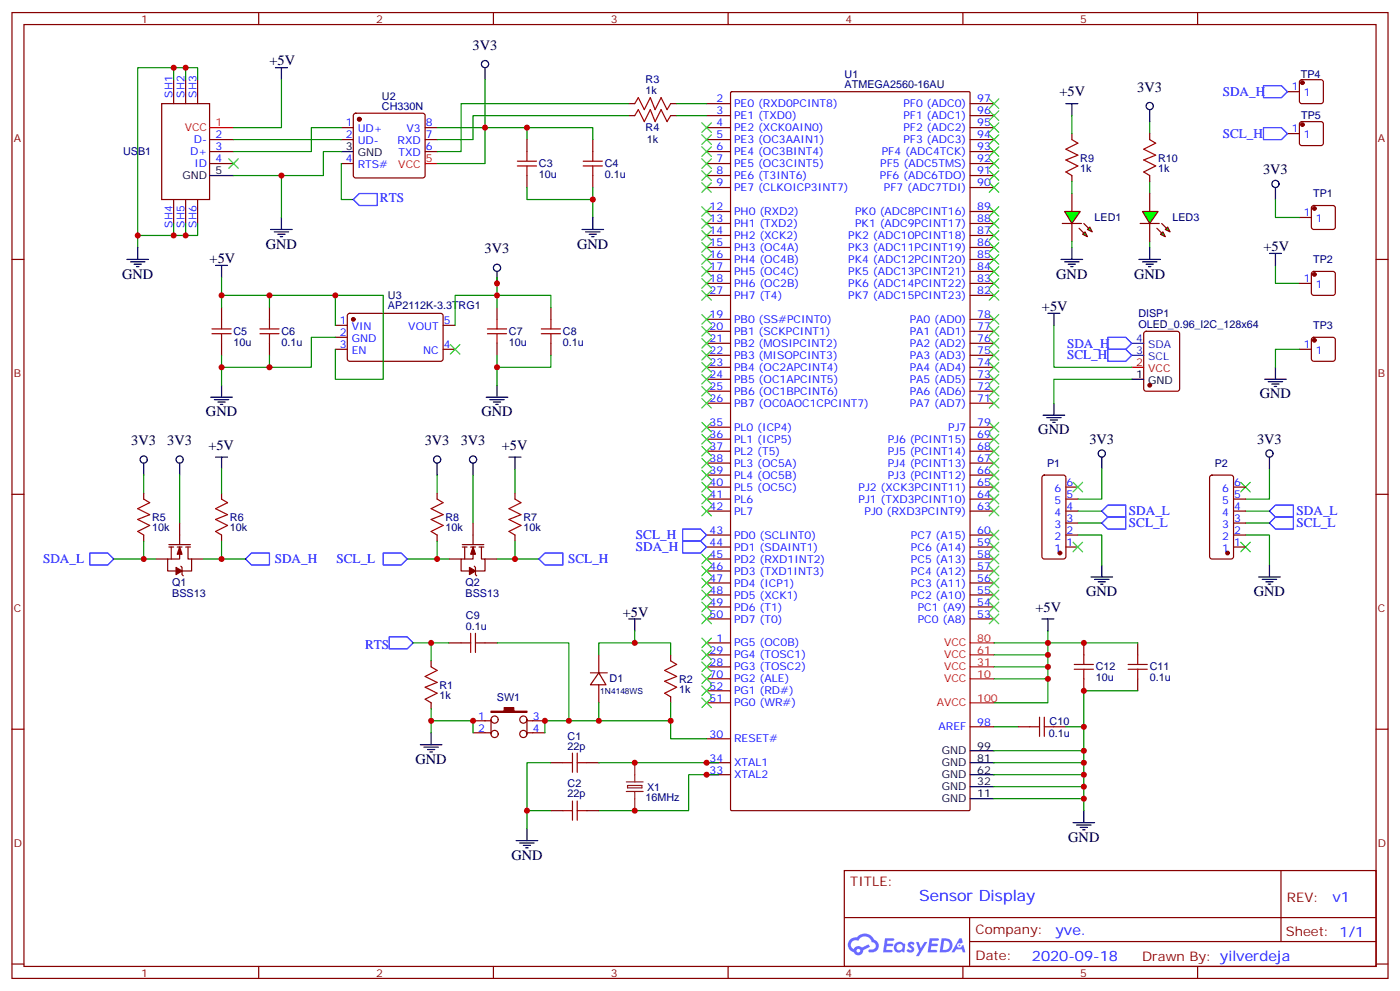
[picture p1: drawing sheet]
<svg xmlns="http://www.w3.org/2000/svg" width="412mm" height="292mm" viewBox="0 0 412 292" stroke-linecap="round" stroke-linejoin="round" font-family="sans-serif">
<g fill="none" stroke="#870000" stroke-width=".35">
<path d="M3.5 3.7h405.4v284.3h-405.4zM7.1 7.2h398.2v277.3h-398.2zM76.2 3.7v3.5M145.3 3.7v3.5M214.5 3.7v3.5M283.6 3.7v3.5M352.8 3.7v3.5M3.5 76.4h3.6M405.3 76.4h3.6M3.5 145.5h3.6M405.3 145.5h3.6M3.5 214.7h3.6"/>
<path d="M405.3 214.7h3.6M248.7 256.3h156.6v28.2h-156.6zM377.3 256.3v20.9M248.7 270.1h156.5M285.6 277.2h119.6M285.6 270.1v14.2M3.5 283.8h3.6M76.2 284.5v3.5M145.3 284.5v3.5M214.5 284.5v3.5M283.6 284.5v3.5M352.8 284.5v3.5"/>
<path d="M405.3 283.8h3.6"/>
</g>
<g fill="#5487ff">
<path d="M267.7 277.5a1.22 1.22 0 0 1 1.7 .2l-.4 .6a.47 .47 0 0 0-.3-.4 .47 .47 0 0 0-.5 .2l.1 .2a1.14 1.14 0 0 1 .8 1.8 1.14 1.14 0 0 1-1.9 0l-.2-.2 .5-.6 .7 .5a.29 .29 0 0 0 .3-.3 .29 .29 0 0 0-.2-.3 1.04 1.04 0 0 1-.6-1.7z"/>
<path d="M260.7 276.2h2.4l.3 .2-.2 .5-1.8 .1-.1 .8h1.5l.3 .4-.3 .4h-1.6l-.2 1.1h1.7l.2 .3-.2 .3-2.6 .1z"/>
<path d="M273.8 276.2h2.4l.3 .2-.1 .5-1.8 .1-.2 .8h1.6l.3 .4-.4 .4-1.6-.1-.1 1.1 1.7 .1 .2 .3-.2 .3-2.6 .1z"/>
<path d="M282.6 276.2h.7l.3 1.3-.6 .3a.69 .69 0 0 0-1 .3 .69 .69 0 0 0 .4 .9 .69 .69 0 0 0 .9-.6l.5-.2 .6 2.2h-.8l-.2-.9h-1.8l-.5 .9h-.8z"/>
<path d="M269.8 277.3h.8l.6 1.8 1.1-1.8h.9l-2.6 4.2h-.8l.9-1.5z"/>
<path d="M277.4 276.2l-.6 4.2h1.3a2.11 2.11 0 0 0 2.5-2.1 2.11 2.11 0 0 0-2.5-2.1zM278.1 277a1.39 1.39 0 0 1 1.7 1.4 1.39 1.39 0 0 1-1.8 1.2h-.3z"/>
<path d="M263.7 277.8a1.54 1.54 0 0 0-.1 2.2 1.54 1.54 0 0 0 2.2 .1l.6 .3 .3-2.3-.2-.3h-.4a1.49 1.49 0 0 0-2.4 0zM264 278.8a.94 .94 0 0 1 1.8 0 .94 .94 0 0 1-1.8 0z"/>
<path d="M250.4 276.6a2.18 2.18 0 0 0 1.1 3.7 1.44 1.44 0 0 0 1.6 .9 1.44 1.44 0 0 0 1.2-1.4l2-1.1-.5-.7-1.9 1a1.47 1.47 0 0 0-2.4 .4 1.39 1.39 0 0 1-.7-1.9 1.39 1.39 0 0 1 2-.5 2.12 2.12 0 0 1 2.2-1.3 2.12 2.12 0 0 1 1.9 1.7 1.14 1.14 0 0 1 1.1 1.4 1.14 1.14 0 0 1-1.7 .7 .43 .43 0 0 0-.5 .4 .43 .43 0 0 0 .4 .5 1.98 1.98 0 0 0 2.5-1.2 1.98 1.98 0 0 0-1.2-2.6 3.1 3.1 0 0 0-5.3-.6l-.9 .1zM252.3 279.9a.55 .55 0 0 1 1.1 0 .55 .55 0 0 1-1.1 0z"/>
<circle cx="282.6" cy="278.3" r=".26"/>
</g>
<g fill="none" stroke="#870000" stroke-width=".35">
<path d="M47.6 30.5h14.1v28.2h-14.1zM51.2 23.5v7M54.7 23.5v7M58.2 23.5v7M100.5 37.6h3.6M104.3 33.5l.5-.2h19.7l.5 .2 .2 .5v17.7l-.2 .5-.5 .2h-19.7l-.5-.2-.2-.5v-17.7zM125.2 37.6h3.6M208.1 34h7.1M208.1 37.6h7.1M208.1 30.5h7.1M215.3 27.2l.2-.2h69.9l.3 .2 .1 211.1-.2 .3-70.1 .1-.3-.2zM285.8 34h7"/>
<path d="M285.8 37.6h7M285.8 30.5h7M51.2 58.7v7.1M54.7 58.7v7.1M58.2 58.7v7.1M61.7 44.6h7.1M61.7 48.2h7.1M61.7 41.1h7.1M100.5 48.2h3.6M100.5 41.1h3.6M125.2 44.6h3.6M125.2 41.1h3.6"/>
<path d="M208.1 44.6h7.1M208.1 48.2h7.1M208.1 51.7h7.1M208.1 55.2h7.1M208.1 41.1h7.1M285.8 44.6h7M285.8 48.2h7M285.8 51.7h7M285.8 55.2h7M285.8 41.1h7M315.7 57v5.3M208.1 69.3h7.1"/>
<path d="M208.1 79.9h7.1M208.1 76.4h7.1M208.1 72.8h7.1M208.1 65.8h7.1M208.1 62.3h7.1M285.8 69.3h7M285.8 79.9h7M285.8 76.4h7M285.8 72.8h7M285.8 65.8h7M285.8 62.3h7M315.7 65.8v5.3"/>
<path d="M98.8 95.8h3.5M98.8 99.3h3.5M102.5 92.5l.5-.2h27.1l.4 .7v12.9l-.7 .5-27.1-.1-.4-.6v-12.7zM130.5 95.8h3.6M208.1 97.5h7.1M208.1 94h7.1M208.1 83.4h7.1M208.1 87h7.1M285.8 97.5h7M285.8 94h7M285.8 83.4h7M285.8 87h7"/>
<path d="M98.8 102.8h3.5M130.5 102.8h3.6M208.1 108.1h7.1M208.1 118.7h7.1M208.1 111.7h7.1M208.1 115.2h7.1M208.1 104.6h7.1M208.1 101.1h7.1M285.8 108.1h7M285.8 118.7h7M285.8 111.7h7M285.8 115.2h7"/>
<path d="M285.8 104.6h7M285.8 101.1h7M208.1 132.8h7.1M208.1 129.3h7.1M208.1 136.3h7.1M208.1 139.9h7.1M208.1 125.8h7.1M285.8 132.8h7M285.8 129.3h7M285.8 136.3h7M285.8 139.9h7M285.8 125.8h7"/>
<path d="M52.9 154v6.3M208.1 150.5h7.1M208.1 157.5h7.1M208.1 143.4h7.1M208.1 146.9h7.1M285.8 150.5h7M285.8 157.5h7M285.8 143.4h7M285.8 146.9h7M45.9 164.6h3.5M49.7 161h1.5M49.7 160.3h6.4"/>
<path d="M50.4 161v3.6M52.2 161h1.4M52.9 161v3.6h-3.5v3.5h2.5M53.3 166.7l.3 .3v2.2l.4 .3M54.7 161h1.4M55.4 161v3.6h1v3.5h-2.8M56.4 164.6h3.6M208.1 164.6h7.1M208.1 178.7h7.1M208.1 175.2h7.1M208.1 171.6h7.1M208.1 168.1h7.1"/>
<path d="M208.1 161h7.1M285.8 164.6h7M285.8 178.7h7M285.8 175.2h7M285.8 171.6h7M285.8 168.1h7M285.8 161h7M127 194.6v1.7M208.1 189.3h7.1M208.1 182.2h7.1M208.1 199.8h7.1M208.1 196.3h7.1"/>
<path d="M208.1 192.8h7.1M285.8 182.2h7M127 206.9v1.8M208.1 217.5h7.1M208.1 206.9h7.1M208.1 203.4h7.1M285.8 214h7M162.3 224.5h3.5M172.9 224.5h3.5M208.1 224.5h7.1M208.1 228.1h7.1"/>
</g>
<path d="M61.7 37.6h7.1M125.2 48.2h3.6M285.8 196.3h7M285.8 189.3h7M285.8 199.8h7M285.8 192.8h7M285.8 206.9h7" fill="none" stroke="#f00" stroke-width=".35"/>
<path d="M61.7 51.7h7.1M100.5 44.6h3.6M285.8 235.1h7M285.8 231.6h7M285.8 224.5h7M285.8 221h7M285.8 228.1h7" fill="none" stroke="#000" stroke-width=".35"/>
<g fill="#870000" stroke="#870000" stroke-width=".35">
<path d="M51.9 167l1.7 1.1-1.7 1.1z"/>
<path d="M52.9 161l.7 2.2h-1.4z"/>
<circle cx="105.8" cy="35.1" r=".53"/>
<circle cx="104.1" cy="94" r=".53"/>
</g>
<path d="M127 196.3l1.8 1.1-3.6 1.7 3.6 1.8-3.6 1.4 3.6 1.8-3.6 1.7 1.8 1.1M165.8 224.5h2.8M168.6 221.7v5.7M170 224.5h2.9M170 221.7v5.7" fill="none" stroke="#a10000" stroke-width=".35"/>
<g fill="#0f0" stroke="#870000" stroke-width=".35">
<path d="M319.6 68.3l.7 1.4-1.4-.7z"/>
<path d="M320.3 67.6l.7-.7 .7 1.4z"/>
</g>
<g fill="#870000" stroke="#870000" stroke-width=".35">
<path d="M317.9 67.2l1.4 1.4z"/>
<path d="M319.3 65.8l1.4 1.4z"/>
</g>
<path d="M312.9 65.8h5.7z" fill="#f00" stroke="#870000" stroke-width=".35"/>
<path d="M313.6 62.3h4.6l-2.5 3.5z" fill="#0f0" stroke="#870000" stroke-width=".35"/>
<g fill="none" stroke="#870000" stroke-width=".35">
<path d="M185.2 30.5h1.8M185.2 34h1.8M197.6 30.5h1.7M197.6 34h1.7M315.7 39.3v1.8M338.7 39.3v1.8M155.2 41.1v3.5M155.2 51.7v3.5M174.6 41.1v3.5M174.6 51.7v3.5M315.7 51.7v1.7M338.7 51.7v1.7"/>
<path d="M338.7 57v5.3M338.7 65.8v5.3M382.8 64h3.5M386.5 60.7l.5-.2h5.6l.5 .2 .2 .5v5.7l-.2 .5-.5 .2h-5.6l-.5-.3-.2-.4v-5.7zM65.3 90.5v3.5M79.4 90.5v3.5M146.4 90.5v3.5M162.3 90.5v3.5M65.3 101.1v3.5M79.4 101.1v3.5M146.4 101.1v3.5M162.3 101.1v3.5"/>
<path d="M42.3 145.2v1.7M42.3 157.5v1.8M65.3 145.2v1.7M65.3 157.5v1.8M128.8 145.2v1.7M128.8 157.5v1.8M139.3 154v6.3M151.7 145.2v1.7M151.7 157.5v1.8M132.3 164.6h3.5M136.2 160.3h6.3M136.2 161h1.4"/>
<path d="M136.9 161v3.6M138.6 161h1.5M139.3 161v3.6h-3.5v3.5h2.5M139.7 166.7l.4 .3v2.2l.3 .3M141.1 161h1.4M141.8 161v3.6h1.1v3.5h-2.8M142.9 164.6h3.5M132.3 189.3h3.5M142.9 189.3h3.5M173.9 198.1h5M176.4 198.1l2.1 3.5h-4.6zM176.4 192.8v5.3"/>
<path d="M197.6 192.8v1.8M139.3 212.2h5.3M139.3 215.7h5.3M144.6 211.8v4.3M155.2 212.2h5.3M155.2 215.7h5.3M155.2 211.8v4.3M176.4 201.6v5.3M197.6 205.1v1.8M162.3 238.7h3.5M172.9 238.7h3.5"/>
<circle cx="145.7" cy="211.8" r="1.06"/>
<circle cx="145.7" cy="216.1" r="1.06"/>
<circle cx="154.2" cy="216.1" r="1.06"/>
<circle cx="154.2" cy="211.8" r="1.06"/>
</g>
<g fill="#870000" stroke="#870000" stroke-width=".35">
<path d="M144.6 209.4h3.9v-1.1h2.8v1.1h3.9v.3h-10.6z"/>
<path d="M138.3 167l1.8 1.1-1.8 1.1z"/>
<path d="M139.3 161l.8 2.2h-1.5z"/>
<circle cx="387.2" cy="61.4" r=".53"/>
</g>
<path d="M184.5 230.2h4.9M184.5 233h4.9M184.9 231.2h4.2v.8h-4.2zM187 224.5v5.7M187 233v5.7" fill="none" stroke="#8c2424" stroke-width=".35"/>
<g fill="none" stroke="#008700" stroke-width=".35">
<path d="M82.9 23.5v14.1h-14.1M100.5 37.6h-8.8v7h-22.9M128.8 37.6h14.1v10.6h-14.1M142.9 23.5v14.1h12.3v3.5M155.2 37.6h19.4v3.5M185.2 30.5h-49.4v14.1h-7M185.2 34h-45.9v7.1h-10.5M199.3 30.5h8.8M199.3 34h8.8M315.7 34v5.3M338.7 35.8v3.5M68.8 51.7h14.1v12.3"/>
<path d="M68.8 41.1h31.7M100.5 44.6h-5.3v7.1h-12.3M100.5 48.2v10.5h3.6M155.2 55.2v3.5h19.4v-3.5M174.6 58.7v5.3M315.7 53.4v3.6M338.7 53.4v3.6M315.7 71.1v1.7M338.7 71.1v1.7M65.3 90.5v-3.5h14.1v3.5M65.3 81.7v5.3M79.4 87h19.4"/>
<path d="M98.8 95.8v-8.8h14.1v24.7h-14.1v-8.9M98.8 99.3h-7.1v8.8h-12.3M146.4 90.5v-3.5h-12.3v8.8M146.4 81.7v5.3h15.9v3.5M65.3 104.6v3.5h14.1v-3.5M65.3 108.1v5.3M146.4 104.6v3.5h15.9v-3.5M146.4 108.1v5.3M42.3 139.9v5.3M52.9 139.9v14.1M65.3 138.1v7.1M128.8 139.9v5.3"/>
<path d="M139.3 139.9v14.1M151.7 138.1v7.1M42.3 159.3v5.3M65.3 159.3v5.3M128.8 159.3v5.3M151.7 159.3v5.3M33.5 164.6h12.4M60 164.6h12.3M119.9 164.6h12.4M146.4 164.6h12.3M121.7 189.3h10.6M127 189.3v5.3"/>
<path d="M146.4 189.3h21.2v22.9M176.4 192.8v-3.5h21.2v3.5M187 185.7v3.6M127 212.2h12.3v3.5M127 208.7v7M160.5 215.7v-3.5h37.1v5.3h10.5M176.4 206.9v5.3M197.6 206.9v5.3M155.2 238.7v5.2M162.3 224.5h-7.1v14.2h7.1M176.4 224.5h35.3M211.7 228.1h-8.9v10.6h-26.4"/>
</g>
<g fill="none" stroke="#a10000" stroke-width=".35">
<path d="M187 30.5l1-1.7 1.8 3.5 1.8-3.5 1.4 3.5 1.7-3.5 1.8 3.5 1.1-1.8M187 34l1-1.7 1.8 3.5 1.8-3.5 1.4 3.5 1.7-3.5 1.8 3.5 1.1-1.8M152.4 48.9h5.6M152.4 47.4h5.6M155.2 44.6v2.8M155.2 48.9v2.8M171.8 48.9h5.6M171.8 47.4h5.6M174.6 44.6v2.8M174.6 48.9v2.8M315.7 41.1l1.8 1.1-3.5 1.7 3.5 1.8-3.5 1.4 3.5 1.8-3.5 1.7 1.7 1.1M338.7 41.1l1.7 1.1-3.5 1.7 3.5 1.8-3.5 1.4 3.5 1.8-3.5 1.7 1.8 1.1"/>
<path d="M62.4 98.2h5.7M62.4 96.8h5.7M65.3 94v2.8M65.3 98.2v2.9M76.6 98.2h5.6M76.6 96.8h5.6M79.4 94v2.8M79.4 98.2v2.9M143.6 98.2h5.6M143.6 96.8h5.6M146.4 94v2.8M146.4 98.2v2.9"/>
<path d="M159.5 98.2h5.6M159.5 96.8h5.6M162.3 94v2.8M162.3 98.2v2.9M42.3 146.9l1.8 1.1-3.5 1.8 3.5 1.7-3.5 1.4 3.5 1.8-3.5 1.8 1.7 1M65.3 146.9l1.7 1.1-3.5 1.8 3.5 1.7-3.5 1.4 3.5 1.8-3.5 1.8 1.8 1M128.8 146.9l1.7 1.1-3.5 1.8 3.5 1.7-3.5 1.4 3.5 1.8-3.5 1.8 1.8 1M151.7 146.9l1.8 1.1-3.6 1.8 3.6 1.7-3.6 1.4 3.6 1.8-3.6 1.8 1.8 1M135.8 189.3h2.8M138.6 186.4v5.7M140.1 186.4v5.7M140.1 189.3h2.8"/>
<path d="M197.6 194.6l1.7 1-3.5 1.8 3.5 1.7-3.5 1.5 3.5 1.7-3.5 1.8 1.8 1M165.8 238.7h2.8M168.6 235.8v5.7M170 238.7h2.9M170 235.8v5.7"/>
</g>
<g fill="none" stroke="#000" stroke-width=".35">
<path d="M81.1 19.9h3.6M82.9 19.9v3.6M142.9 19.9v3.6M314 30.5h3.5M315.7 30.5v3.5M63.5 78.1h3.5M65.3 78.1v3.6M79.7 67.6h6.4M80.8 68.3h4.2M81.8 69h2.2M82.5 69.7h.8M82.9 64v3.6"/>
<path d="M146.4 79.9v3.5M171.4 67.6h6.4M172.5 68.3h4.2M173.6 69h2.1M174.3 69.7h.7M174.6 64v3.6M312.6 76.4h6.3M313.6 77.1h4.3M314.7 77.8h2.1M315.4 78.5h.7M315.7 72.8v3.6M335.5 76.4h6.3"/>
<path d="M336.5 77.1h4.3M337.6 77.8h2.1M338.3 78.5h.7M338.7 72.8v3.6M62.1 116.9h6.3M63.1 117.7h4.3M64.2 118.4h2.1M64.9 119.1h.7M65.3 113.4v3.5M143.2 116.9h6.4M144.3 117.7h4.2M145.3 118.4h2.2"/>
<path d="M146 119.1h.8M146.4 113.4v3.5M42.3 136.3v3.6M52.9 136.3v3.6M63.5 134.6h3.5M65.3 134.6v3.5M128.8 136.3v3.6M139.3 136.3v3.6M149.9 134.6h3.6M151.7 134.6v3.5M185.2 182.2h3.5M187 182.2v3.5"/>
<path d="M123.8 219.3h6.4M124.9 220h4.2M127 215.7v3.6M125.9 220.7h2.2M126.6 221.4h.8M152 247.5h6.4M153.1 248.2h4.2M154.2 248.9h2.1M154.9 249.6h.7M155.2 243.9v3.6"/>
<circle cx="142.9" cy="18.9" r="1.06"/>
<circle cx="146.4" cy="78.8" r="1.06"/>
<circle cx="42.3" cy="135.3" r="1.06"/>
<circle cx="52.9" cy="135.3" r="1.06"/>
<circle cx="128.8" cy="135.3" r="1.06"/>
<circle cx="139.3" cy="135.3" r="1.06"/>
</g>
<path d="M132.6 101.4l2.9 2.8M135.5 101.4l-2.9 2.8" fill="none" stroke="#3c3" stroke-width=".35"/>
<path d="M104.1 58.7l1.7-1.7h5.3v3.5h-5.3zM201.1 155.8h5.3l1.7 1.7-1.7 1.8h-5.3zM201.1 159.3h5.3l1.7 1.7-1.7 1.8h-5.3zM26.5 162.8h5.2l1.8 1.8-1.8 1.7h-5.2zM72.3 164.6l1.8-1.8h5.3v3.5h-5.3zM112.9 162.8h5.3l1.7 1.8-1.7 1.7h-5.3zM158.7 164.6l1.8-1.8h5.3v3.5h-5.3zM114.7 187.5h5.2l1.8 1.8-1.8 1.7h-5.2z" fill="none" stroke="#00f" stroke-width=".35"/>
<g fill="#0f0" stroke="#870000" stroke-width=".35">
<path d="M341.8 69l.7-.7 .8 1.4z"/>
<path d="M343.3 67.6l.7-.7 .7 1.4z"/>
</g>
<g fill="#870000" stroke="#870000" stroke-width=".35">
<path d="M340.8 67.2l1.4 1.4z"/>
<path d="M342.2 65.8l1.4 1.4z"/>
</g>
<path d="M335.8 65.8h5.7z" fill="#f00" stroke="#870000" stroke-width=".35"/>
<path d="M336.5 62.3h4.6l-2.4 3.5z" fill="#0f0" stroke="#870000" stroke-width=".35"/>
<g fill="none" stroke="#000" stroke-width=".35">
<path d="M338.7 32.3v3.5M375.7 55.2v3.5M37.4 76.4h6.3M38.5 77.1h4.2M39.5 77.8h2.1M40.2 78.5h.7M40.6 72.8v3.6M373.9 74.6h3.6M375.7 74.6v3.5M308.7 92.3h3.5M310.4 92.3v3.5M310.4 118.7v3.5"/>
<path d="M333.4 111.7h3.5M372.5 111.7h6.4M373.6 112.4h4.2M374.6 113.1h2.2M375.4 113.8h.7M375.7 108.1v3.6M307.3 122.2h6.3M308.3 122.9h4.3M309.4 123.6h2.1M310.1 124.4h.7M324.6 134.6v3.5M373.9 134.6v3.5"/>
<path d="M321.4 169.9h6.3M322.4 170.6h4.3M323.5 171.3h2.1M324.2 172h.7M324.6 166.3v3.6M370.8 169.9h6.3M371.8 170.6h4.3M372.9 171.3h2.1M373.6 172h.7M373.9 166.3v3.6M306.9 182.2h3.5M308.7 182.2v3.5"/>
<path d="M319.3 238.7v3.5M316.1 242.2h6.3M317.1 242.9h4.3M318.2 243.6h2.1M318.9 244.3h.7"/>
<circle cx="338.7" cy="31.2" r="1.06"/>
<circle cx="375.7" cy="54.2" r="1.06"/>
<circle cx="324.6" cy="133.5" r="1.06"/>
<circle cx="373.9" cy="133.5" r="1.06"/>
</g>
<g fill="none" stroke="#870000" stroke-width=".35">
<path d="M379.2 27h3.6M379.2 39.3h3.6M383 23.7l.5-.2h5.6l.5 .2 .2 .5v5.6l-.2 .5-.5 .2h-5.6l-.5-.2-.2-.5v-5.6zM383 36l.5-.2h5.6l.5 .2 .2 .5v5.7l-.2 .5-.5 .2h-5.6l-.5-.3-.2-.4v-5.7zM337.1 97.7l.5-.2h9.2l.6 .5 .1 16.5-.5 .6-9.4 .1-.6-.5-.1-16.5zM382.8 83.4h3.5M386.5 80.1l.5-.2h5.6l.5 .2 .2 .5v5.7l-.2 .5-.5 .2h-5.6l-.5-.3-.2-.4v-5.7zM386.5 99.5l.5-.2h5.6l.5 .2 .2 .5v5.7l-.2 .5-.5 .2h-5.6l-.5-.3-.2-.4v-5.7zM382.8 102.8h3.5M307.2 140.1l.4-.2h5.7l.6 .4 .1 23.6-.5 .6-5.9 .1-.6-.5-.1-23.5zM314 157.5h3.5M314 154h3.5"/>
<path d="M314 150.5h3.5M314 146.9h3.5M314 143.4h3.5M356.5 140.1l.5-.2h5.7l.6 .4 .1 23.6-.5 .6-5.9 .1-.6-.5-.1-23.5zM363.4 157.5h3.5M363.4 154h3.5M363.4 150.5h3.5M363.4 146.9h3.5M363.4 143.4h3.5M314 161h3.5M363.4 161h3.5M319.3 189.3v3.5"/>
<path d="M319.3 199.8v3.6M335.1 189.3v3.5M335.1 199.8v3.6M299.9 214h3.5M310.4 214h3.6"/>
</g>
<g fill="#870000" stroke="#870000" stroke-width=".35">
<circle cx="338.7" cy="113.4" r=".53"/>
<circle cx="312.2" cy="162.8" r=".53"/>
<circle cx="387.2" cy="80.8" r=".53"/>
<circle cx="387.2" cy="100.2" r=".53"/>
<circle cx="383.6" cy="24.3" r=".53"/>
<circle cx="383.6" cy="36.7" r=".53"/>
<circle cx="361.6" cy="162.8" r=".53"/>
</g>
<path d="M333.4 108.1h3.5" fill="none" stroke="#c00" stroke-width=".35"/>
<path d="M333.4 104.6h3.5M333.4 101.1h3.5" fill="none" stroke="#309" stroke-width=".35"/>
<path d="M372.2 25.2h5.3l1.7 1.8-1.7 1.8h-5.3zM372.2 37.6h5.3l1.7 1.7-1.7 1.8h-5.3zM326.3 99.3h5.3l1.8 1.8-1.8 1.7h-5.3zM326.3 102.8h5.3l1.8 1.8-1.8 1.8h-5.3zM324.6 154l1.7-1.8h5.3v3.6h-5.3zM326.3 148.7h5.3v3.5h-5.3l-1.7-1.7zM373.9 154l1.8-1.8h5.3v3.6h-5.3zM373.9 150.5l1.8-1.8h5.3v3.5h-5.3z" fill="none" stroke="#00f" stroke-width=".35"/>
<g fill="none" stroke="#008700" stroke-width=".35">
<path d="M51.2 19.9h-10.6v49.4h10.6M54.7 19.9h3.5v3.6M51.2 23.5v-3.6h3.5v3.6M375.7 58.7v5.3h7.1M40.6 69.3v3.5M51.2 65.8v3.5h3.5v-3.5M58.2 65.8v3.5h-3.5M375.7 78.1v5.3h7.1M310.4 95.8v12.3h23M333.4 111.7h-23v7M382.8 102.8h-7.1v5.3M324.6 138.1v8.8h-7.1"/>
<path d="M373.9 138.1v8.8h-7M317.5 157.5h7.1v8.8M317.5 150.5h7.1M317.5 154h7.1M366.9 157.5h7v8.8M366.9 150.5h7M366.9 154h7M292.8 189.3h15.9v17.6h-15.9M292.8 192.8h15.9M292.8 196.3h15.9M292.8 199.8h15.9M308.7 185.7v3.6h26.4"/>
<path d="M292.8 214h7.1M314 214h5.3v7M335.1 203.4h-15.8v10.6M292.8 221h26.5v17.7M292.8 235.1h26.5M292.8 231.6h26.5M292.8 228.1h26.5M292.8 224.5h26.5"/>
</g>
<path d="M316.4 197h5.7M316.4 195.6h5.7M319.3 192.8v2.8M319.3 197v2.8M332.3 197h5.7M332.3 195.6h5.7M335.1 192.8v2.8M335.1 197v2.8M303.4 214h2.8M306.2 211.1v5.7M307.6 211.1v5.7M307.6 214h2.8" fill="none" stroke="#a10000" stroke-width=".35"/>
<g fill="none" stroke="#3c3" stroke-width=".35">
<path d="M206.7 39.7l2.8 2.8M206.7 36.2l2.8 2.8M209.5 39.7l-2.8 2.8M209.5 36.2l-2.8 2.8M291.4 29.1l2.8 2.8M291.4 32.6l2.8 2.9M291.4 36.2l2.8 2.8M291.4 39.7l2.8 2.8M294.2 32.6l-2.8 2.9M294.2 29.1l-2.8 2.8M294.2 36.2l-2.8 2.8M294.2 39.7l-2.8 2.8"/>
<path d="M67.4 46.7l2.8 2.9M70.2 46.7l-2.8 2.9M206.7 53.8l2.8 2.8M206.7 50.3l2.8 2.8M206.7 46.7l2.8 2.9M206.7 43.2l2.8 2.8M209.5 53.8l-2.8 2.8M209.5 50.3l-2.8 2.8M209.5 46.7l-2.8 2.9M209.5 43.2l-2.8 2.8M291.4 43.2l2.8 2.8M291.4 46.7l2.8 2.9"/>
<path d="M291.4 50.3l2.8 2.8M291.4 53.8l2.8 2.8M294.2 53.8l-2.8 2.8M294.2 50.3l-2.8 2.8M294.2 46.7l-2.8 2.9M294.2 43.2l-2.8 2.8M206.7 78.5l2.8 2.8M206.7 75l2.8 2.8M206.7 71.4l2.8 2.9M206.7 67.9l2.8 2.8M206.7 64.4l2.8 2.8M206.7 60.9l2.8 2.8"/>
<path d="M209.5 78.5l-2.8 2.8M209.5 75l-2.8 2.8M209.5 71.4l-2.8 2.9M209.5 67.9l-2.8 2.8M209.5 64.4l-2.8 2.8M209.5 60.9l-2.8 2.8M291.4 60.9l2.8 2.8M291.4 64.4l2.8 2.8M291.4 67.9l2.8 2.8M291.4 71.4l2.8 2.9M291.4 75l2.8 2.8M291.4 78.5l2.8 2.8"/>
<path d="M294.2 78.5l-2.8 2.8M294.2 60.9l-2.8 2.8M294.2 64.4l-2.8 2.8M294.2 67.9l-2.8 2.8M294.2 71.4l-2.8 2.9M294.2 75l-2.8 2.8M206.7 99.7l2.8 2.8M206.7 96.1l2.8 2.9M206.7 92.6l2.8 2.8M206.7 85.5l2.8 2.9M206.7 82l2.8 2.8M209.5 99.7l-2.8 2.8"/>
<path d="M209.5 96.1l-2.8 2.9M209.5 92.6l-2.8 2.8M209.5 85.5l-2.8 2.9M209.5 82l-2.8 2.8M291.4 82l2.8 2.8M291.4 85.5l2.8 2.9M291.4 92.6l2.8 2.8M291.4 96.1l2.8 2.9M291.4 99.7l2.8 2.8M294.2 96.1l-2.8 2.9M294.2 85.5l-2.8 2.9M294.2 82l-2.8 2.8"/>
<path d="M294.2 92.6l-2.8 2.8M294.2 99.7l-2.8 2.8M206.7 117.3l2.8 2.8M206.7 113.8l2.8 2.8M206.7 110.2l2.8 2.9M206.7 106.7l2.8 2.8M206.7 103.2l2.8 2.8M209.5 117.3l-2.8 2.8M209.5 113.8l-2.8 2.8M209.5 110.2l-2.8 2.9M209.5 106.7l-2.8 2.8M209.5 103.2l-2.8 2.8"/>
<path d="M291.4 103.2l2.8 2.8M291.4 106.7l2.8 2.8M291.4 110.2l2.8 2.9M291.4 113.8l2.8 2.8M291.4 117.3l2.8 2.8M294.2 110.2l-2.8 2.9M294.2 106.7l-2.8 2.8M294.2 103.2l-2.8 2.8M294.2 113.8l-2.8 2.8M294.2 117.3l-2.8 2.8M206.7 138.5l2.8 2.8M206.7 134.9l2.8 2.9"/>
<path d="M206.7 131.4l2.8 2.8M206.7 127.9l2.8 2.8M206.7 124.4l2.8 2.8M209.5 138.5l-2.8 2.8M209.5 134.9l-2.8 2.9M209.5 131.4l-2.8 2.8M209.5 127.9l-2.8 2.8M209.5 124.4l-2.8 2.8M291.4 124.4l2.8 2.8M291.4 127.9l2.8 2.8M291.4 131.4l2.8 2.8M291.4 134.9l2.8 2.9"/>
<path d="M291.4 138.5l2.8 2.8M294.2 124.4l-2.8 2.8M294.2 127.9l-2.8 2.8M294.2 131.4l-2.8 2.8M294.2 134.9l-2.8 2.9M294.2 138.5l-2.8 2.8M206.7 149l2.8 2.9M206.7 145.5l2.8 2.8M206.7 142l2.8 2.8M209.5 149l-2.8 2.9M209.5 145.5l-2.8 2.8M209.5 142l-2.8 2.8"/>
<path d="M291.4 142l2.8 2.8M291.4 145.5l2.8 2.8M291.4 149l2.8 2.9M291.4 156.1l2.8 2.8M291.4 159.6l2.8 2.9M294.2 142l-2.8 2.8M294.2 145.5l-2.8 2.8M294.2 149l-2.8 2.9M294.2 156.1l-2.8 2.8M294.2 159.6l-2.8 2.9M316.1 159.6l2.8 2.9M316.1 142l2.8 2.8"/>
<path d="M318.9 159.6l-2.8 2.9M318.9 142l-2.8 2.8M365.5 142l2.8 2.8M365.5 159.6l2.8 2.9M368.3 142l-2.8 2.8M368.3 159.6l-2.8 2.9M206.7 177.3l2.8 2.8M206.7 173.7l2.8 2.9M206.7 170.2l2.8 2.8M206.7 166.7l2.8 2.8M206.7 163.2l2.8 2.8M209.5 177.3l-2.8 2.8"/>
<path d="M209.5 173.7l-2.8 2.9M209.5 170.2l-2.8 2.8M209.5 166.7l-2.8 2.8M209.5 163.2l-2.8 2.8M291.4 163.2l2.8 2.8M291.4 166.7l2.8 2.8M291.4 170.2l2.8 2.8M291.4 173.7l2.8 2.9M291.4 177.3l2.8 2.8M294.2 166.7l-2.8 2.8M294.2 163.2l-2.8 2.8M294.2 170.2l-2.8 2.8"/>
<path d="M294.2 173.7l-2.8 2.9M294.2 177.3l-2.8 2.8M206.7 198.4l2.8 2.9M206.7 194.9l2.8 2.8M206.7 191.4l2.8 2.8M206.7 187.9l2.8 2.8M206.7 180.8l2.8 2.8M209.5 198.4l-2.8 2.9M209.5 194.9l-2.8 2.8M209.5 191.4l-2.8 2.8M209.5 187.9l-2.8 2.8M209.5 180.8l-2.8 2.8"/>
<path d="M291.4 180.8l2.8 2.8M294.2 180.8l-2.8 2.8M206.7 205.5l2.8 2.8M206.7 202l2.8 2.8M209.5 205.5l-2.8 2.8M209.5 202l-2.8 2.8"/>
</g>
<g fill="#c00">
<circle cx="155.2" cy="238.7" r=".88"/>
<circle cx="208.1" cy="228.1" r=".88"/>
<circle cx="208.1" cy="224.5" r=".88"/>
<circle cx="187" cy="224.5" r=".88"/>
<circle cx="187" cy="238.7" r=".88"/>
<circle cx="82.9" cy="51.7" r=".88"/>
<circle cx="142.9" cy="37.6" r=".88"/>
<circle cx="155.2" cy="37.6" r=".88"/>
<circle cx="174.6" cy="58.7" r=".88"/>
<circle cx="146.4" cy="87" r=".88"/>
<circle cx="146.4" cy="108.1" r=".88"/>
<circle cx="65.3" cy="87" r=".88"/>
<circle cx="65.3" cy="108.1" r=".88"/>
<circle cx="98.8" cy="87" r=".88"/>
<circle cx="79.4" cy="87" r=".88"/>
<circle cx="79.4" cy="108.1" r=".88"/>
<circle cx="127" cy="189.3" r=".88"/>
<circle cx="127" cy="212.2" r=".88"/>
<circle cx="139.3" cy="212.2" r=".88"/>
<circle cx="160.5" cy="212.2" r=".88"/>
<circle cx="167.6" cy="212.2" r=".88"/>
<circle cx="197.6" cy="212.2" r=".88"/>
<circle cx="176.4" cy="212.2" r=".88"/>
<circle cx="187" cy="189.3" r=".88"/>
<circle cx="146.4" cy="83.4" r=".88"/>
<circle cx="65.3" cy="164.6" r=".88"/>
<circle cx="42.3" cy="164.6" r=".88"/>
<circle cx="128.8" cy="164.6" r=".88"/>
<circle cx="151.7" cy="164.6" r=".88"/>
<circle cx="319.3" cy="235.1" r=".88"/>
<circle cx="319.3" cy="231.6" r=".88"/>
<circle cx="319.3" cy="228.1" r=".88"/>
<circle cx="319.3" cy="224.5" r=".88"/>
<circle cx="319.3" cy="221" r=".88"/>
<circle cx="308.7" cy="192.8" r=".88"/>
<circle cx="308.7" cy="196.3" r=".88"/>
<circle cx="308.7" cy="199.8" r=".88"/>
<circle cx="308.7" cy="189.3" r=".88"/>
<circle cx="319.3" cy="214" r=".88"/>
<circle cx="319.3" cy="203.4" r=".88"/>
<circle cx="319.3" cy="189.3" r=".88"/>
<circle cx="54.7" cy="19.9" r=".88"/>
<circle cx="54.7" cy="69.3" r=".88"/>
<circle cx="51.2" cy="19.9" r=".88"/>
<circle cx="51.2" cy="69.3" r=".88"/>
<circle cx="40.6" cy="69.3" r=".88"/>
</g>
<text font-size="4.6" fill="#00f" x="270.8" y="265.3">Sensor Display</text>
<g font-size="4.2">
<text x="139.2" y="14.6">3V3</text>
<text x="79.4" y="19.2">+5V</text>
<text x="312.1" y="28.4">+5V</text>
<text x="335" y="27">3V3</text>
<text x="372.1" y="51.3">3V3</text>
<text x="61.7" y="77.4">+5V</text>
<text x="78.3" y="73.2">GND</text>
<text x="142.8" y="74.6">3V3</text>
<text x="170" y="73.2">GND</text>
<text x="372.2" y="73.9">+5V</text>
<text x="36" y="82">GND</text>
<text x="311.1" y="82">GND</text>
<text x="334.1" y="82">GND</text>
<text x="306.9" y="91.5">+5V</text>
<text x="371.1" y="117.3">GND</text>
<text x="60.7" y="122.6">GND</text>
<text x="141.8" y="122.6">GND</text>
<text x="38.7" y="131.1">3V3</text>
<text x="49.3" y="131.1">3V3</text>
<text x="125.1" y="131.1">3V3</text>
<text x="135.7" y="131.1">3V3</text>
<text x="305.9" y="127.9">GND</text>
<text x="320.9" y="130.7">3V3</text>
<text x="370.3" y="130.7">3V3</text>
<text x="61.4" y="132.4">+5V</text>
<text x="147.8" y="132.4">+5V</text>
<text x="320" y="175.5">GND</text>
<text x="369.4" y="175.5">GND</text>
<text x="183.4" y="181.5">+5V</text>
<text x="305" y="180.1">+5V</text>
<text x="122.4" y="224.9">GND</text>
<text x="314.7" y="247.8">GND</text>
<text x="150.6" y="253.1">GND</text>
</g>
<g font-size="4.2" fill="#00f">
<text x="392.5" y="265.6">v1</text>
<text x="310.9" y="275.1">yve.</text>
<text x="304" y="282.9">2020-09-18</text>
</g>
<g font-size="3.9" fill="#00f">
<text x="360.2" y="28.2">SDA_H</text>
<text x="360.2" y="40.6">SCL_H</text>
<text x="111.9" y="59.5">RTS</text>
<text x="314.3" y="105.8">SCL_H</text>
<text x="314.3" y="102.3">SDA_H</text>
<text x="332.6" y="151.7">SDA_L</text>
<text x="332.6" y="155.2">SCL_L</text>
<text x="382" y="155.2">SCL_L</text>
<text x="382" y="151.7">SDA_L</text>
<text x="187.3" y="158.8">SCL_H</text>
<text x="12.7" y="165.8">SDA_L</text>
<text x="80.9" y="165.9">SDA_H</text>
<text x="99.1" y="165.8">SCL_L</text>
<text x="167.4" y="165.9">SCL_H</text>
<text x="187.3" y="162.3">SDA_H</text>
<text x="107.5" y="191">RTS</text>
</g>
<g font-size="3.9" fill="#800">
<text x="250.5" y="260.9">TITLE:</text>
<text x="379.1" y="265.6">REV:</text>
<text x="287.4" y="275.1">Company:</text>
<text x="378.7" y="275.7">Sheet: 1/1</text>
<text x="287.4" y="282.8">Date:</text>
<text x="336.4" y="282.8">Drawn By: yilverdeja</text>
</g>
<g font-size="3.2" fill="#800">
<text x="41.6" y="6.7">1</text>
<text x="110.8" y="6.7">2</text>
<text x="179.9" y="6.7">3</text>
<text x="249.1" y="6.7">4</text>
<text x="318.2" y="6.7">5</text>
<text x="4.1" y="41.8">A</text>
<text x="405.9" y="41.8">A</text>
<text x="4.1" y="110.9">B</text>
<text x="405.9" y="110.9">B</text>
<text x="4.1" y="180.1">C</text>
<text x="405.9" y="180.1">C</text>
<text x="4.1" y="249.2">D</text>
<text x="405.9" y="249.2">D</text>
<text x="41.6" y="287.5">1</text>
<text x="110.8" y="287.5">2</text>
<text x="179.9" y="287.5">3</text>
<text x="249.1" y="287.5">4</text>
<text x="318.2" y="287.5">5</text>
</g>
<g font-size="3.2" fill="#000080">
<text x="248.8" y="22.9">U1</text>
<text x="383.2" y="22.8">TP4</text>
<text x="112.5" y="29.3">U2</text>
<text x="190.2" y="27.7">1k</text>
<text x="190.2" y="24.5">R3</text>
<text x="248.8" y="25.8">ATMEGA2560-16AU</text>
<text x="112.5" y="32.3">CH330N</text>
<text x="383.3" y="35.2">TP5</text>
<text x="190.2" y="38.7">R4</text>
<text x="36.3" y="45.8">USB1</text>
<text x="190.5" y="42.2">1k</text>
<text x="318.2" y="47.6">R9</text>
<text x="341.1" y="47.6">R10</text>
<text x="158.7" y="52.4">10u</text>
<text x="158.8" y="49.2">C3</text>
<text x="178.2" y="52.4">0.1u</text>
<text x="178.2" y="49.2">C4</text>
<text x="318.2" y="50.5">1k</text>
<text x="341.1" y="50.5">1k</text>
<text x="386.8" y="58.1">TP1</text>
<text x="322.4" y="65.2">LED1</text>
<text x="345.4" y="65.2">LED3</text>
<text x="386.8" y="77.5">TP2</text>
<text x="114.3" y="88.1">U3</text>
<text x="114.3" y="91.1">AP2112K-3.3TRG1</text>
<text x="335.3" y="93.3">DISP1</text>
<text x="68.8" y="101.8">10u</text>
<text x="68.8" y="98.6">C5</text>
<text x="82.9" y="101.8">0.1u</text>
<text x="82.9" y="98.6">C6</text>
<text x="149.9" y="101.8">10u</text>
<text x="149.9" y="98.6">C7</text>
<text x="165.8" y="101.8">0.1u</text>
<text x="165.8" y="98.6">C8</text>
<text x="335.3" y="96.5">OLED_0.96_I2C_128x64</text>
<text x="386.8" y="96.9">TP3</text>
<text x="308.4" y="137.5">P1</text>
<text x="357.8" y="137.5">P2</text>
<text x="44.8" y="153.4">R5</text>
<text x="67.7" y="153.4">R6</text>
<text x="131.2" y="153.4">R8</text>
<text x="154.2" y="153.4">R7</text>
<text x="44.8" y="156.3">10k</text>
<text x="67.7" y="156.3">10k</text>
<text x="131.2" y="156.3">10k</text>
<text x="154.2" y="156.3">10k</text>
<text x="50.7" y="172.5">Q1</text>
<text x="137.2" y="172.5">Q2</text>
<text x="50.7" y="175.8">BSS13</text>
<text x="137.2" y="175.8">BSS13</text>
<text x="137.2" y="185.4">0.1u</text>
<text x="137.2" y="182.2">C9</text>
<text x="322.8" y="197.4">C12</text>
<text x="338.7" y="197.4">C11</text>
<text x="129.5" y="202.8">R1</text>
<text x="179.6" y="200.9">D1</text>
<text x="200" y="204">1k</text>
<text x="200" y="201">R2</text>
<text x="322.8" y="200.6">10u</text>
<text x="338.7" y="200.6">0.1u</text>
<text x="129.5" y="205.7">1k</text>
<text x="146.4" y="206.3">SW1</text>
<text x="309.2" y="213.3">C10</text>
<text x="167.2" y="220.7">22p</text>
<text x="167.2" y="217.7">C1</text>
<text x="309" y="216.8">0.1u</text>
<text x="167.2" y="231.8">C2</text>
<text x="190.6" y="232.8">X1</text>
<text x="167.2" y="234.8">22p</text>
<text x="190.1" y="235.7">16MHz</text>
</g>
<g font-size="3.2" fill="#00f">
<text x="50.8" y="28.8" transform="rotate(-90 50.8 28.8)">SH1</text>
<text x="54.3" y="28.8" transform="rotate(-90 54.3 28.8)">SH2</text>
<text x="57.9" y="28.8" transform="rotate(-90 57.9 28.8)">SH3</text>
<text x="380.6" y="26.6">1</text>
<text x="384.1" y="28.4">1</text>
<text x="211.1" y="33.7">3</text>
<text x="211.1" y="30.2">2</text>
<text x="216.3" y="35.1">PE1 (TXD0)</text>
<text x="216.3" y="31.6">PE0 (RXD0PCINT8)</text>
<text x="266.1" y="35.1">PF1 (ADC1)</text>
<text x="266.1" y="31.6">PF0 (ADC0)</text>
<text x="287.9" y="33.7">96</text>
<text x="287.9" y="30.2">97</text>
<text x="63.5" y="40.7">2</text>
<text x="101.9" y="37.2">1</text>
<text x="101.9" y="40.7">2</text>
<text x="105.4" y="39">UD+</text>
<text x="119.7" y="39">V3</text>
<text x="125.4" y="40.7">7</text>
<text x="125.4" y="37.2">8</text>
<text x="211.1" y="40.7">5</text>
<text x="211.1" y="37.2">4</text>
<text x="216.3" y="38.6">PE2 (XCK0AIN0)</text>
<text x="266.1" y="38.6">PF2 (ADC2)</text>
<text x="287.9" y="37.2">95</text>
<text x="287.9" y="40.7">94</text>
<text x="380.6" y="39">1</text>
<text x="384.1" y="40.7">1</text>
<text x="56" y="45.7">D+</text>
<text x="57.1" y="42.2">D-</text>
<text x="63.5" y="44.3">3</text>
<text x="63.5" y="47.8">4</text>
<text x="101.9" y="47.8">4</text>
<text x="105.4" y="42.5">UD-</text>
<text x="117.1" y="42.5">RXD</text>
<text x="117.4" y="46">TXD</text>
<text x="125.4" y="44.3">6</text>
<text x="211.1" y="44.3">6</text>
<text x="211.1" y="47.8">7</text>
<text x="216.3" y="45.7">PE4 (OC3BINT4)</text>
<text x="216.3" y="42.2">PE3 (OC3AAIN1)</text>
<text x="259.7" y="45.7">PF4 (ADC4TCK)</text>
<text x="266.1" y="42.2">PF3 (ADC3)</text>
<text x="287.9" y="44.3">93</text>
<text x="287.9" y="47.8">92</text>
<text x="57.3" y="49.2">ID</text>
<text x="105.4" y="49.6">RTS#</text>
<text x="211.1" y="51.3">8</text>
<text x="216.3" y="49.2">PE5 (OC3CINT5)</text>
<text x="216.3" y="52.7">PE6 (T3INT6)</text>
<text x="259.2" y="52.7">PF6 (ADC6TDO)</text>
<text x="259.3" y="49.2">PF5 (ADC5TMS)</text>
<text x="287.9" y="51.3">91</text>
<text x="211.1" y="54.9">9</text>
<text x="216.3" y="56.3">PE7 (CLKOICP3INT7)</text>
<text x="260.4" y="56.3">PF7 (ADC7TDI)</text>
<text x="287.9" y="54.9">90</text>
<text x="209" y="65.4">13</text>
<text x="209" y="61.9">12</text>
<text x="216.3" y="63.3">PH0 (RXD2)</text>
<text x="251.9" y="63.3">PK0 (ADC8PCINT16)</text>
<text x="287.9" y="65.4">88</text>
<text x="287.9" y="61.9">89</text>
<text x="384.1" y="63.7">1</text>
<text x="387.6" y="65.4">1</text>
<text x="50.8" y="67.1" transform="rotate(-90 50.8 67.1)">SH4</text>
<text x="54.3" y="67.1" transform="rotate(-90 54.3 67.1)">SH5</text>
<text x="57.9" y="67.1" transform="rotate(-90 57.9 67.1)">SH6</text>
<text x="209" y="69">14</text>
<text x="216.3" y="70.4">PH2 (XCK2)</text>
<text x="216.3" y="66.9">PH1 (TXD2)</text>
<text x="249.9" y="70.4">PK2 (ADC10PCINT18)</text>
<text x="251.9" y="66.9">PK1 (ADC9PCINT17)</text>
<text x="287.9" y="69">87</text>
<text x="209" y="72.5">15</text>
<text x="209" y="76">16</text>
<text x="216.3" y="73.9">PH3 (OC4A)</text>
<text x="216.3" y="77.4">PH4 (OC4B)</text>
<text x="249.9" y="77.4">PK4 (ADC12PCINT20)</text>
<text x="249.9" y="73.9">PK3 (ADC11PCINT19)</text>
<text x="287.9" y="76">85</text>
<text x="287.9" y="72.5">86</text>
<text x="209" y="79.6">17</text>
<text x="209" y="83.1">18</text>
<text x="216.3" y="81">PH5 (OC4C)</text>
<text x="249.9" y="81">PK5 (ADC13PCINT21)</text>
<text x="287.9" y="79.6">84</text>
<text x="287.9" y="83.1">83</text>
<text x="384.1" y="83.1">1</text>
<text x="209" y="86.6">27</text>
<text x="216.3" y="84.5">PH6 (OC2B)</text>
<text x="216.3" y="88">PH7 (T4)</text>
<text x="249.9" y="84.5">PK6 (ADC14PCINT22)</text>
<text x="249.9" y="88">PK7 (ADC15PCINT23)</text>
<text x="287.9" y="86.6">82</text>
<text x="387.6" y="84.8">1</text>
<text x="100.1" y="95.4">1</text>
<text x="130.7" y="95.4">5</text>
<text x="209" y="93.7">19</text>
<text x="216.3" y="95.1">PB0 (SS#PCINT0)</text>
<text x="268" y="95.1">PA0 (AD0)</text>
<text x="287.9" y="93.7">78</text>
<text x="100.1" y="99">2</text>
<text x="103.6" y="97.2">VIN</text>
<text x="103.6" y="100.7">GND</text>
<text x="120.3" y="97.2">VOUT</text>
<text x="209" y="100.7">21</text>
<text x="209" y="97.2">20</text>
<text x="216.3" y="98.6">PB1 (SCKPCINT1)</text>
<text x="268" y="98.6">PA1 (AD1)</text>
<text x="287.9" y="97.2">77</text>
<text x="287.9" y="100.7">76</text>
<text x="100.1" y="102.5">3</text>
<text x="103.6" y="104.2">EN</text>
<text x="124.6" y="104.2">NC</text>
<text x="130.7" y="102.5">4</text>
<text x="209" y="104.2">22</text>
<text x="209" y="107.8">23</text>
<text x="216.3" y="102.1">PB2 (MOSIPCINT2)</text>
<text x="216.3" y="105.7">PB3 (MISOPCINT3)</text>
<text x="268" y="105.7">PA3 (AD3)</text>
<text x="268" y="102.1">PA2 (AD2)</text>
<text x="287.9" y="107.8">74</text>
<text x="287.9" y="104.2">75</text>
<text x="384.1" y="102.5">1</text>
<text x="387.6" y="104.2">1</text>
<text x="209" y="111.3">24</text>
<text x="216.3" y="112.7">PB5 (OC1APCINT5)</text>
<text x="216.3" y="109.2">PB4 (OC2APCINT4)</text>
<text x="268" y="109.2">PA4 (AD4)</text>
<text x="268" y="112.7">PA5 (AD5)</text>
<text x="287.9" y="111.3">73</text>
<text x="209" y="114.8">25</text>
<text x="209" y="118.4">26</text>
<text x="216.3" y="116.2">PB6 (OC1BPCINT6)</text>
<text x="216.3" y="119.8">PB7 (OC0AOC1CPCINT7)</text>
<text x="268" y="119.8">PA7 (AD7)</text>
<text x="268" y="116.2">PA6 (AD6)</text>
<text x="287.9" y="118.4">71</text>
<text x="287.9" y="114.8">72</text>
<text x="209" y="125.4">35</text>
<text x="287.9" y="125.4">79</text>
<text x="209" y="128.9">36</text>
<text x="216.3" y="126.8">PL0 (ICP4)</text>
<text x="216.3" y="130.4">PL1 (ICP5)</text>
<text x="261.5" y="130.4">PJ6 (PCINT15)</text>
<text x="279.3" y="126.8">PJ7</text>
<text x="287.9" y="128.9">69</text>
<text x="209" y="132.5">37</text>
<text x="209" y="136">38</text>
<text x="216.3" y="133.9">PL2 (T5)</text>
<text x="216.3" y="137.4">PL3 (OC5A)</text>
<text x="261.5" y="133.9">PJ5 (PCINT14)</text>
<text x="261.5" y="137.4">PJ4 (PCINT13)</text>
<text x="287.9" y="132.5">68</text>
<text x="287.9" y="136">67</text>
<text x="209" y="139.5">39</text>
<text x="209" y="143.1">40</text>
<text x="216.3" y="140.9">PL4 (OC5B)</text>
<text x="261.5" y="140.9">PJ3 (PCINT12)</text>
<text x="287.9" y="139.5">66</text>
<text x="287.9" y="143.1">65</text>
<text x="314.1" y="143.1">6</text>
<text x="363.5" y="143.1">6</text>
<text x="209" y="146.6">41</text>
<text x="216.3" y="144.5">PL5 (OC5C)</text>
<text x="216.3" y="148">PL6</text>
<text x="252.9" y="144.5">PJ2 (XCK3PCINT11)</text>
<text x="252.9" y="148">PJ1 (TXD3PCINT10)</text>
<text x="287.9" y="146.6">64</text>
<text x="310.6" y="148.3">5</text>
<text x="310.6" y="144.8">6</text>
<text x="314.1" y="146.6">5</text>
<text x="360" y="148.3">5</text>
<text x="360" y="144.8">6</text>
<text x="363.5" y="146.6">5</text>
<text x="209" y="150.1">42</text>
<text x="216.3" y="151.5">PL7</text>
<text x="254.7" y="151.5">PJ0 (RXD3PCINT9)</text>
<text x="287.9" y="150.1">63</text>
<text x="310.6" y="155.4">3</text>
<text x="310.6" y="151.9">4</text>
<text x="314.1" y="153.6">3</text>
<text x="314.1" y="150.1">4</text>
<text x="360" y="155.4">3</text>
<text x="360" y="151.9">4</text>
<text x="363.5" y="153.6">3</text>
<text x="363.5" y="150.1">4</text>
<text x="209" y="160.7">44</text>
<text x="209" y="157.2">43</text>
<text x="216.3" y="158.6">PD0 (SCLINT0)</text>
<text x="268.3" y="158.6">PC7 (A15)</text>
<text x="287.9" y="160.7">59</text>
<text x="287.9" y="157.2">60</text>
<text x="310.6" y="158.9">2</text>
<text x="314.1" y="160.7">1</text>
<text x="314.1" y="157.2">2</text>
<text x="360" y="158.9">2</text>
<text x="363.5" y="160.7">1</text>
<text x="363.5" y="157.2">2</text>
<text x="209" y="164.2">45</text>
<text x="209" y="167.7">46</text>
<text x="216.3" y="165.6">PD2 (RXD1INT2)</text>
<text x="216.3" y="162.1">PD1 (SDAINT1)</text>
<text x="268.3" y="165.6">PC5 (A13)</text>
<text x="268.3" y="162.1">PC6 (A14)</text>
<text x="287.9" y="167.7">57</text>
<text x="287.9" y="164.2">58</text>
<text x="310.6" y="162.5">1</text>
<text x="360" y="162.5">1</text>
<text x="209" y="171.3">47</text>
<text x="216.3" y="169.2">PD3 (TXD1INT3)</text>
<text x="216.3" y="172.7">PD4 (ICP1)</text>
<text x="268.3" y="172.7">PC3 (A11)</text>
<text x="268.3" y="169.2">PC4 (A12)</text>
<text x="287.9" y="171.3">56</text>
<text x="209" y="174.8">48</text>
<text x="209" y="178.3">49</text>
<text x="216.3" y="176.2">PD5 (XCK1)</text>
<text x="216.3" y="179.7">PD6 (T1)</text>
<text x="268.3" y="176.2">PC2 (A10)</text>
<text x="270.4" y="179.7">PC1 (A9)</text>
<text x="287.9" y="178.3">54</text>
<text x="287.9" y="174.8">55</text>
<text x="209" y="181.9">50</text>
<text x="216.3" y="183.3">PD7 (T0)</text>
<text x="270.4" y="183.3">PC0 (A8)</text>
<text x="287.9" y="181.9">53</text>
<text x="211.1" y="188.9">1</text>
<text x="216.3" y="190.3">PG5 (OC0B)</text>
<text x="209" y="196">28</text>
<text x="209" y="192.4">29</text>
<text x="216.3" y="197.4">PG3 (TOSC2)</text>
<text x="216.3" y="193.9">PG4 (TOSC1)</text>
<text x="209" y="203">52</text>
<text x="209" y="199.5">70</text>
<text x="216.3" y="200.9">PG2 (ALE)</text>
<text x="209" y="206.6">51</text>
<text x="216.3" y="208">PG0 (WR#)</text>
<text x="216.3" y="204.4">PG1 (RD#)</text>
<text x="140.9" y="211.8">1</text>
<text x="140.9" y="215.4">2</text>
<text x="157" y="211.8">3</text>
<text x="157" y="215.4">4</text>
<text x="276.5" y="215">AREF</text>
<text x="287.9" y="213.6">98</text>
<text x="209" y="217.1">30</text>
<text x="216.3" y="218.5">RESET#</text>
<text x="209" y="224.2">34</text>
<text x="209" y="227.7">33</text>
<text x="216.3" y="225.6">XTAL1</text>
<text x="216.3" y="229.1">XTAL2</text>
</g>
<g font-size="3.2" fill="#f00">
<text x="54.4" y="38.6">VCC</text>
<text x="63.5" y="37.2">1</text>
<text x="125.4" y="47.8">5</text>
<text x="117.3" y="49.6">VCC</text>
<text x="278.1" y="190.3">VCC</text>
<text x="287.9" y="188.9">80</text>
<text x="278.1" y="197.4">VCC</text>
<text x="278.1" y="193.9">VCC</text>
<text x="287.9" y="196">31</text>
<text x="287.9" y="192.4">61</text>
<text x="278.1" y="200.9">VCC</text>
<text x="287.9" y="199.5">10</text>
<text x="275.9" y="208">AVCC</text>
<text x="287.9" y="206.6">100</text>
</g>
<g font-size="3.2">
<text x="101.9" y="44.3">3</text>
<text x="105.4" y="46">GND</text>
<text x="53.7" y="52.7">GND</text>
<text x="63.5" y="51.3">5</text>
<text x="334.7" y="111.3">1</text>
<text x="338.2" y="113.1">GND</text>
<text x="287.9" y="220.7">99</text>
<text x="277.4" y="225.6">GND</text>
<text x="277.4" y="222.1">GND</text>
<text x="287.9" y="224.2">81</text>
<text x="287.9" y="227.7">62</text>
<text x="277.4" y="232.7">GND</text>
<text x="277.4" y="229.1">GND</text>
<text x="287.9" y="231.2">32</text>
<text x="277.4" y="236.2">GND</text>
<text x="287.9" y="234.8">11</text>
</g>
<g font-size="3.2" fill="#309">
<text x="334.7" y="100.7">4</text>
<text x="334.7" y="104.2">3</text>
<text x="338.2" y="106">SCL</text>
<text x="338.2" y="102.5">SDA</text>
</g>
<g font-size="3.2" fill="#c00">
<text x="334.7" y="107.8">2</text>
<text x="338.2" y="109.5">VCC</text>
</g>
<text font-size="2.5" fill="#000080" x="176.8" y="204.3">1N4148WS</text>
</svg>
